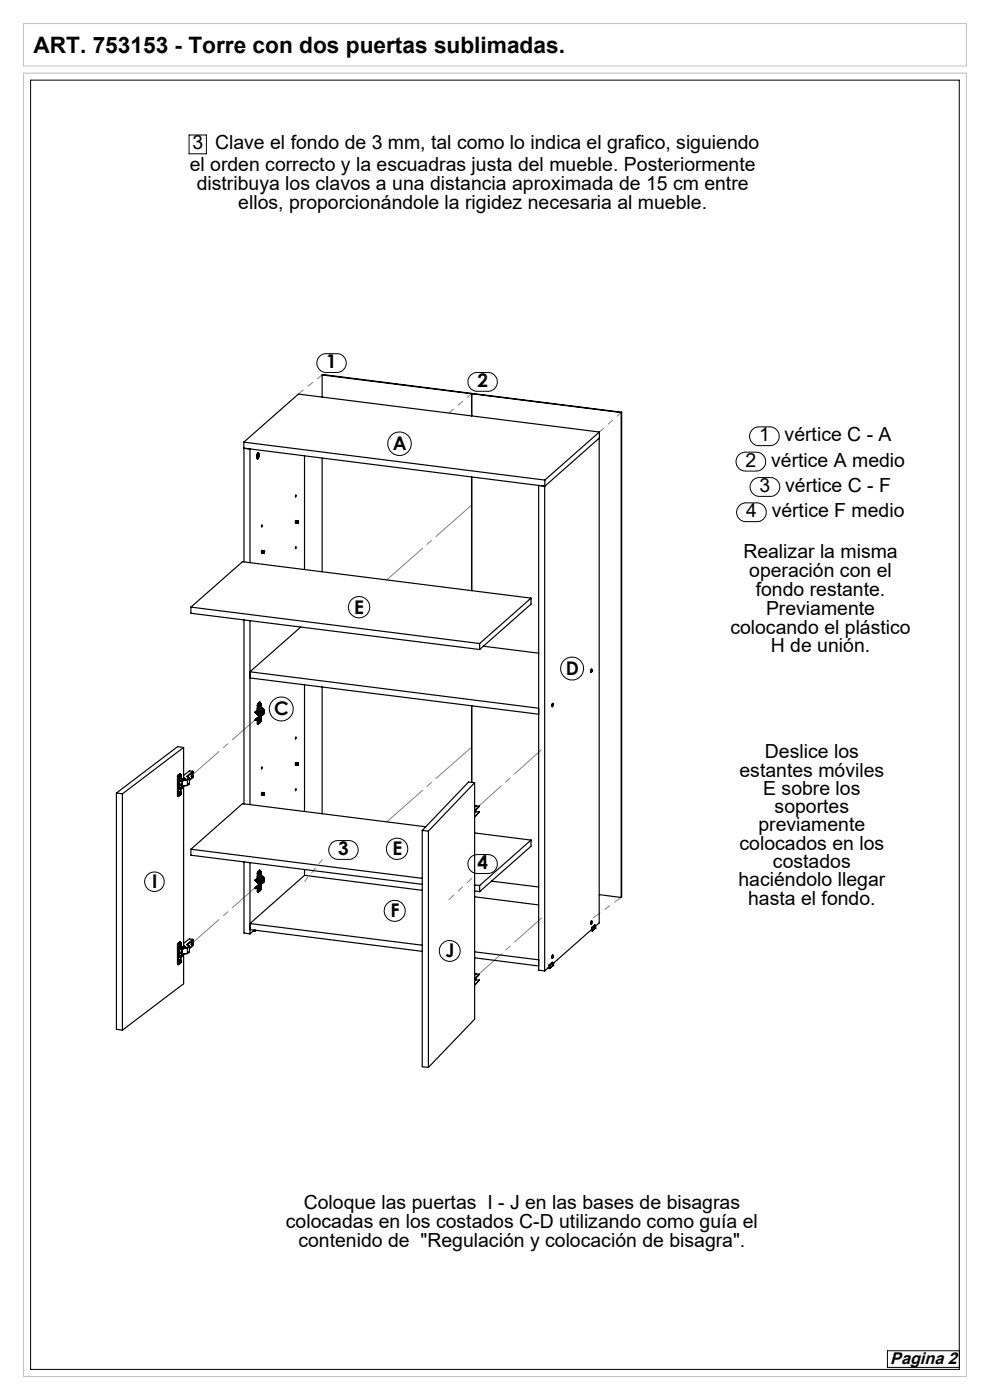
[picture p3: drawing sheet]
<svg xmlns="http://www.w3.org/2000/svg" width="210mm" height="297mm" viewBox="0 0 210 297" stroke-linecap="round" stroke-linejoin="round" font-family="sans-serif">
<g fill="none" stroke="#000" stroke-width=".21">
<path d="M6.5 17h197v273.5h-197zM40.1 28.6h3.7v4h-3.7zM67.8 75.6a1.79 1.79 0 0 1 1.4-.6h2.2a1.99 1.99 0 0 1 2.1 2 1.99 1.99 0 0 1-2.1 2h-2.2a2 2 0 0 1-1.8-1.2 2 2 0 0 1 .4-2.2zM99.8 79.6a1.92 1.92 0 0 1 1.4-.6h2.3a1.99 1.99 0 0 1 2 2 1.99 1.99 0 0 1-2 2h-2.3a2 2 0 0 1-1.8-1.2 2 2 0 0 1 .4-2.2zM156.7 96.6l.5-.4 .9-.3h2.3a2.01 2.01 0 0 1 2 2 2.01 2.01 0 0 1-2 2h-2.3a2.03 2.03 0 0 1-1.8-1.2 2.03 2.03 0 0 1 .4-2.1zM159.7 91l1.1-.4h2.5a1.99 1.99 0 0 1 2 1.9 1.99 1.99 0 0 1-2 2h-2.3a1.99 1.99 0 0 1-1.9-1.3 1.99 1.99 0 0 1 .6-2.2zM157 107.2l1-.5h2.5a1.99 1.99 0 0 1 2 2 1.99 1.99 0 0 1-2 2h-2.2a1.99 1.99 0 0 1-1.9-1.3 1.99 1.99 0 0 1 .6-2.2zM159.8 101.8l1.1-.5h2.5a1.99 1.99 0 0 1 2 2 1.99 1.99 0 0 1-2 2h-2.3a2.01 2.01 0 0 1-1.9-1.3 2.01 2.01 0 0 1 .6-2.2zM70.4 178.8l1.1-.5h2.5a1.99 1.99 0 0 1 2 2 1.99 1.99 0 0 1-2 2h-2.3a2.01 2.01 0 0 1-1.9-1.3 2.01 2.01 0 0 1 .6-2.2zM99.8 181.9l1.1-.6h2.6a2.01 2.01 0 0 1 2 2 2.01 2.01 0 0 1-2 2h-2.3a2 2 0 0 1-1.8-1.2 2 2 0 0 1 .4-2.2zM188.2 286.6h15.3v3.5h-15.3z"/>
<circle cx="84.7" cy="94.1" r="2.49"/>
<circle cx="76.2" cy="128.8" r="2.26"/>
<circle cx="59.7" cy="150.4" r="2.54"/>
<circle cx="121.4" cy="141.8" r="2.44"/>
<circle cx="32.8" cy="187.1" r="2.07"/>
<circle cx="83.7" cy="193.2" r="2.22"/>
<circle cx="84.2" cy="180.1" r="2.26"/>
<circle cx="95.4" cy="201.7" r="2.22"/>
</g>
<path d="M5 15.5h200v276.5h-200zM5 5h200v9h-200z" fill="none" stroke="#c0c0c0" stroke-width=".21"/>
<path d="M95.2 87.6l4.9-4.1" fill="none" stroke="#808080" stroke-width=".21" stroke-dasharray="15.2 1.3 1.3 1.3" stroke-dashoffset="14"/>
<path d="M127.2 91.6l4.6-4.1" fill="none" stroke="#808080" stroke-width=".21" stroke-dasharray="15.2 1.3 1.3 1.3" stroke-dashoffset="14.1"/>
<path d="M63.3 83.6l5-4.1M100.1 186.4l-4.9 4.4" fill="none" stroke="#808080" stroke-width=".21" stroke-dasharray="15.2 1.3 1.3 1.3" stroke-dashoffset="13.9"/>
<path d="M64.6 187l3.7-4.6" fill="none" stroke="#808080" stroke-width=".21" stroke-dasharray="15.2 1.3 1.3 1.3" stroke-dashoffset="14.2"/>
<path d="M125.8 194.7l6-4.3" fill="none" stroke="#808080" stroke-width=".21" stroke-dasharray="15.2 1.3 1.3 1.3" stroke-dashoffset="13.5"/>
<path d="M82.1 123l18-15.9M82.1 174.3l18-15.8" fill="none" stroke="#808080" stroke-width=".21" stroke-dasharray="15.2 1.3 1.3 1.3" stroke-dashoffset="5.1"/>
<path d="M55.1 151.8l-14.5 12.7M40.6 200.2l14.5-12.7" fill="none" stroke="#808080" stroke-width=".21" stroke-dasharray="15.2 1.3 1.3 1.3" stroke-dashoffset="7.5"/>
<path d="M100.6 171.8l14.2-12.7M114.9 194.7l-14.3 12.8" fill="none" stroke="#808080" stroke-width=".21" stroke-dasharray="15.2 1.3 1.3 1.3" stroke-dashoffset="7.6"/>
<g fill="none" stroke="#000" stroke-width=".25">
<path d="M68.3 79.5l31.7 4M68.3 79.5v4.7M68.3 79.5l.1-.1 31.7 4.1M51.7 93.8l63.9 8M54.6 96.8h.1M54.7 96.8v.1M54.7 96.2v.1M54.7 96.6h.1M54.7 96.9h.1M54.7 96a.91 .91 0 0 1-.1 1.3l-.1-.6zM54.7 96.7v.2M54.7 96.1l-.1 .3z"/>
<path d="M54.7 96.3h-.1M54.7 96.3h.1M54.8 96.7l-.1-.3v.4M54.8 96.7h-.1M54.8 96.7v-.1l-.1 .1M64.6 96.7v24.1M68.3 97.2v24.1M100 83.5l31.8 4M100 83.5v4.7M100.1 83.5h-.1M100.1 83.5l31.8 4M127.1 93v102.8l-.8 .7"/>
<path d="M127.1 91.6l-63.8-8-11.6 10.2M127.1 91.6l-11.5 10.2M127.1 91.6v1.3l-11.5 10.2-63.9-8v-1.3M131.8 87.5v102.9M131.9 87.5h-.1M131.9 87.5l-.1 102.9M51.8 119.2v-24.1l1.2 .1v24.2M55.5 111.3v.5zM55.7 116.8l-.1 .5h.4M55.7 116.8l-.2 .1v.4h.1M55.7 116.8l.3 .1M55.7 116.8l-.2 .2 .1 .3"/>
<path d="M56 117v.3zM56.1 117.3h-.1M56.1 116.9l-.2 .3 .1 .1M62.7 116v.4zM62.7 105v.4zM62.9 110.4l-.2 .2v.3l.1 .1M62.9 110.5l-.2 .2 .1 .2M63.2 110.6v.3zM63.3 110.6l-.2 .2 .2 .1M63.3 110.5l-.5 .1v.3l.4 .1M63.3 110.6h.1M100 101.2v24.1"/>
<path d="M115.5 103.1l-1.2-.1v102.8l1.2 .2M115.6 101.8l-.1 104.2M40.5 128.8l61.2 7.7M40.5 128.8v1.3l61.2 7.7M51.8 131.5v39.1M53 131.7v39M63.8 133l-10.8 9.5 61.3 7.7M101.7 136.5v1.3M102.5 137.1l11.8 1.5M112.6 126.9l-61.2-7.7-10.9 9.6M112.6 126.9l-10.9 9.6M112.6 126.9v1.3l-10.9 9.6"/>
<path d="M38.9 158.6l-12.9 9.8M38.9 158.6v6.8M38.9 158.6l-1.2-.2-13 9.8M53 143.8l61.3 7.7M54.1 151.1l.3 .3M54.1 151.1h.1M54.1 152.8v.1M54.1 152.8l.1 .1M54.2 152.8h-.1M54.2 151.2l.1 .1M54.2 152.6h.1M54.2 151.1v.1"/>
<path d="M54.2 152.7v.2M54.3 152.6l-.1 .1M54.3 152.6l-.1 .2M54.3 152.6h.1M54.3 151.3h.1M54.4 151.3v.1M54.4 152.6h.1M54.4 151.4l.1 .1M54.4 151.4h.1M54.4 152.5v.1M54.4 152.5h.1M54.4 152.6h-.1"/>
<path d="M54.4 152.5l-.1 .1M54.5 151.5l.3 .4M54.5 152.5h-.1M54.5 152.5h.1M54.5 150.7h.1M54.5 150.7l-.4 .4M54.5 152.5l-.1 .1M54.6 150.8l.1 .2M54.6 150.4l-.1 .3M54.6 152.5v.2M54.6 153.4l.2 .2M54.6 152.3l-.1 .2"/>
<path d="M54.6 152.5l-.2 .1M54.6 152.3l-.3 .3M54.6 150.7l-.4 .4M54.6 150.8l-.4 .4M54.6 152.5l-.4 .4M54.6 149.6h.1M54.6 150.4h.1M54.6 149.6v.8M54.6 152.7v.7M54.6 152.7h.1M54.6 153.4h.1M54.6 152.3h.1"/>
<path d="M54.6 152.5l.1 .2M54.6 152.2v.3h-.1M54.6 152.2l.2 .1M54.6 152.2h.2M54.7 150.4l-.1 .3M54.7 149.3l-.1 .3M54.7 149.6v.8M54.7 152.7v.7M54.7 151l-.4 .3M54.7 151h.1M54.7 149.3h.1M54.7 150.3l-.1 .5"/>
<path d="M54.7 151.7l.1 .1M54.7 152.3h.1M54.7 152.5h-.1M54.7 153.4l.1 .1M54.7 150.3h.2M54.7 152.5v.1M54.7 149.6v.7M54.7 151.5v.2M54.7 152.3v.2M54.7 152.6v.8M54.8 151.8l.1 .1M54.8 151v.1"/>
<path d="M54.8 151l-.4 .3M54.8 149.3l-.1 .3M54.8 149.4l-.1 .2M54.8 152.2h.1M54.8 149.4l.1 .1M54.8 152.2v.1M54.8 152.4l.1 .2M54.8 151.1l-.4 .3M54.8 151.9h.1M54.8 152.1v.1M54.8 152.1l.1 .1M54.9 153.4l-.1 .1"/>
<path d="M54.9 150.3l-.2 .7M54.9 149.5v.1M54.9 149.6h-.2M54.9 152.6h-.2M54.9 153.3l-.2 .1M54.9 153.3v.1M54.9 153.3h.1M54.9 149.6v.7M54.9 152.6v.7M54.9 150.3h.1M54.9 149.5h.1M54.9 149.6h.1"/>
<path d="M54.9 152.6h.1M54.9 152.2l-.1 .1M54.9 152.4v.2M54.9 151.9h.1M54.9 152.2h.1M54.9 150.3l-.1 .7M54.9 149.5l.1 .1M54.9 153.4h.1M55 152.3v.3M55 152h.1M55 152l-.5 .5M55 151.8v.2"/>
<path d="M55 150.3l-.2 .8M55 151.4l.1 .1M55 152.6h-.1M55 153.3h-.1M55 153.3l-.1 .1M55 149.6v.7M55 151.4h.1M55 152.6v.7M55 151.4l-.3 .3M55.1 151.8v.2M55.1 151.5h.1M55.1 152h.1"/>
<path d="M55.1 152l-.3 .1M55.1 150.2v.1M55.1 152.9h.1M55.1 149.9l.1-.4 .1 .5M55.1 151.5l.1 .1M55.1 151.7v.3M55.1 150.2h.1M55.1 149.9v.3M55.1 151.7v.2M55.1 152l-.2 .2M55.1 151.5l-.3 .3M55.1 151.7l-.2 .2"/>
<path d="M55.1 149.1l.1 .1M55.1 149l.1 .2M55.1 153.2v.1M55.1 152.6h.1M55.1 149l-.3 .3M55.1 149.1l-.3 .3M55.2 149.6l-.1 .3M55.2 152.3l-.1 .3M55.2 152.3l.2 .1-.3 .5zM55.2 150.2l-.1 .1M55.2 152l-.3 .3M55.2 149.6v.4l-.1-.2"/>
<path d="M55.2 151.6v.4M55.2 149l-.5 .3M55.2 149.6v.2M55.2 149.8h.1M55.2 149.8l-.1 .1 .2-.1M55.2 152.6l-.1 .1M55.2 152.7h.1M55.2 151.6l-.3 .3M55.2 152l-.3 .2M55.2 149.5l.2 .2-.2 .4a.39 .39 0 0 1 0-.6zM55.2 149.2h.1M55.2 152.6v.1"/>
<path d="M55.2 149.2l-.3 .3M55.2 151.3v.4zM55.3 151.2l.1 .3-.2 .3zM55.3 152.5l-.1-.2v.4M55.3 152.5l-.1 .1M55.3 152.5l-.2 .1M55.3 150l-.1 .4-.1-.2M55.3 152.7l-.1 .4-.1-.2M55.3 152.7l-.1-.4-.1 .6M55.3 150h.1M55.3 152.7h.1M55.4 150v.3l.2 .1"/>
<path d="M55.4 153.1l-.6 .5-.1-.2M55.4 149.3l-.1-.1-.4 .3M55.4 149.3v.7M55.4 152.3h.1M55.4 152.3v.7M55.4 149.3l-.4 .3M55.4 153l-.4 .3M55.4 150l.1 .3M55.4 153v.1M55.4 150h.1M55.4 150.1l.1 .1M55.4 151.9v.4"/>
<path d="M55.4 150v.1M55.4 150.1h.1M55.5 151.9l-.1 .4M55.5 150.3l.1 .1M55.5 150.2v.1M55.5 150.2h.1M55.5 150.8h.1M55.5 150.8l-.8 .7M55.5 150.8v1M55.5 151.8l-.8 .7M55.6 151.7l-.1 .1M55.6 150.2l.1 .1"/>
<path d="M55.6 151.7l-.9 .8M55.6 150.8v.9M55.6 150.8v.1M55.6 151.7h.1M55.6 150.2l-.1 .1M55.6 150.9h.1M55.6 150.9v.8M55.7 150.4h.1M55.7 150.3l-.1 .1M55.7 150.3v.1M55.7 150.4l-1.3 1M55.7 150.4l-1.2 1.1"/>
<path d="M55.7 150.4h.2M55.7 151.6l-.1 .1M55.7 151.6l.3-.2-.3 .3M55.7 150.9v.7M55.8 151v.3M55.8 150.9l.2 .2-.2 .3zM55.9 150.4l-1.2 1.1M55.9 150.4h.1M55.9 150.5h.1M55.9 150.5l-.4 .3M55.9 150.6l-.3 .2M55.9 150.6h.1"/>
<path d="M56 150.6l-.3 .3M56 150.6l-.4 .3M56 150.7v.7M62.8 156.3l-.1 .5zM64.6 145.3v26.9M68.3 145.7v26.9M100 149.7v16.3M117.2 149.3l.1-.1v.4l-.2 .3zM117.2 149.6h.1M117.2 149.4v.3zM125.4 142.3h.1M125.4 142.2h.1"/>
<path d="M125.4 142l.2 .4-.2 .3-.1-.5zM125.5 142.2l-.1 .2 .1-.1M125.5 142.2v.1M24.7 168.2l1.3 .2M24.7 168.2v50.2l1.3 .1M26 168.4v50.1M37.6 168.8l.2 .2M37.6 164.7v4.1M37.6 164.7h.1M37.6 168.8h.1M37.7 164.5l-.1 .2M37.7 164.5h.1"/>
<path d="M37.7 168.8h.2M37.7 168.8l.1 .2M37.7 164.7v4.1M37.8 164.5l-.1 .2M37.8 164.5l.1 .1M37.9 168.9l-.1 .1M37.9 164.7h-.2M37.9 168.8h.1M37.9 164.7v4.1M37.9 164.6v.1M37.9 168.9h.1M38 166.5l.1 .9"/>
<path d="M38 167l.4 .1M38 166.3l.7 .1M38 166.5l.5 .1M38 166.5h.6M38.1 165h.1M38.1 168.2l.1 .2M38.1 164.7v.3M38.1 165.7l-.1 .8M38.1 168v.3M38.1 165.7l-.1 .8 .1 .9M38.1 168l.2 .1-.2 .3zM38.1 164.7l.2 .1-.2 .4z"/>
<path d="M38.1 165.7h.1M38.1 164.6l.2 .2-.2 .5zM38.1 167.8l.2 .3-.2 .5-.1-.4zM38.1 164.2h.1M38.1 164.2l-.4 .3M38.1 165l.1 .1M38.1 168v.2M38.1 164.9v.1M38.1 168v.1M38.1 164.8h.1M38.2 165.1h.1M38.2 168.4h.1"/>
<path d="M38.2 165.7l.3 .1zM38.2 164.8l-.1-.1v.2M38.2 165v.1M38.2 168.2v.2M38.2 164.8v.1M38.2 168.2h-.1M38.2 164.2l.1 .1M38.2 164.2l-.4 .3M38.2 164.2l.1 .2M38.2 164.9h.1M38.2 168.2h.1M38.2 164.9v.1"/>
<path d="M38.2 164.2h.1M38.3 168.7l-.4 .2M38.3 164.3v.1M38.3 168.6v.1M38.3 168.6l-.4 .3M38.3 164.3l-.4 .3M38.3 167.4l.5-.6-.5 .7M38.3 168.4v.3M38.3 167.4v1.2M38.3 165.4h.1M38.3 167.4h.1M38.3 165.4l.3-.2 .2 .2"/>
<path d="M38.3 164.4h.1M38.3 164.4v1M38.4 167.1l.1 .1M38.4 167.1l-.3 .2M38.4 165.6l.1 .2M38.5 165.4l-.4 .3M38.5 165.1l-.2 .1M38.5 165.1h.1M38.5 165.4l.1 .3M38.5 167.2l-.4 .2M38.5 165.1l.3 .3M38.5 165.8h.1"/>
<path d="M38.5 166.6l.1 .1M38.5 166.6l-.1 .5M38.6 166.5l-.1 .1M38.6 166.5l.1 .1M38.6 165.7h.1M38.6 165.7l-.1 .1M38.6 166.7l-.1 .5M38.7 166.6l-.1 .1M38.7 166.6h.1M38.7 165.7h.1M38.7 165.7l-.1 .1M38.7 166.5h-.1"/>
<path d="M38.9 164.9l.5 .3-.6 .2M38.9 165l.4 .2M38.9 166.8v34.2M39.6 164.7l.5 .4M39.7 165.3l.1 .1M39.7 165.3l-1 .2M39.8 166.6l-1.1 .2M39.8 165.4l-1.1 .2v1.1l1.1-.1M39.8 165.4v1.2M40.1 165.1h.1M40.1 165.1l-.4 .2M40.2 166.3l-.5 .3"/>
<path d="M40.2 165.1l-.4 .3M40.2 165.1v1.2M40.2 166.3l-.4 .3M40.9 163.6l.1 .1M40.9 163.6l-.7-.1-1.3 1M40.9 163.6l-1.3 1.1M40.9 164.9l-.7 .7M41 163.7v.4l-.4 .4v.2M41 164.8l-.1 .1M41 164.5v.3M41 164.5l-.4 .2M41 163.7l-1.2 1.1"/>
<path d="M41 164.8l-.8 .7M55.6 162.7l-.1 .4zM55.6 168.6l.4 .1M55.7 168.2l-.1 .4M55.7 168.1l-.2 .2v.3l.1 .1M55.7 168.2h.3M55.7 168.2l-.2 .2 .1 .2M56 168.3l.1 .3zM56.1 168.6l-.1 .1M56.1 168.3l-.2 .2 .1 .2M62.7 167.3v.4zM62.9 161.8l-.1 .4 .4 .1"/>
<path d="M62.9 161.8l-.2 .1v.4h.1M62.9 161.8l.4 .1M62.9 161.8l-.2 .2 .1 .3M63.2 162l.1 .3zM63.3 161.9l-.2 .3 .2 .1M63.3 161.9h.1M89.6 176.2v50.1l1.3 .1M89.6 176.2l1.3 .1M90.3 175.4l-38.9-4.9-10.9 9.7M90.9 176.3v50.1M100.7 171.2l.3-.2zM100.7 176.7l11.9 1.5"/>
<path d="M100.7 166l-1.3-.1-9.8 10.3M100.7 166l-9.8 10.3M100.7 166v50.2l-9.8 10.2M100.9 172.2h.1M100.9 171.8v.4M100.9 172.2l-.2 .2M101 171h.7M101 172.2l.7 .1M101 172.2l-.3 .3M101.7 171l-1 1M101.7 172.3l-1 1M101.7 171l-1 1.1"/>
<path d="M101.7 172.3l-1 1.1M112.6 178.2v1.3l-10.9 9.7M112.6 178.2l-10.9 9.7M38.3 200h.1M38.3 200l-.1-.2-.4 .4M38.3 200l-.4 .3M38.3 200l-.2-.2-.4 .4M38.3 200v1.1M40.5 180.2v1.2l49.1 6.2M40.5 180.2l49.1 6.1M40.9 199.3l.1 .1M40.9 199.3l-.7-.1-1.3 .9"/>
<path d="M40.9 199.3l-1.3 1.1M41 199.4v.4l-.4 .3v.3M41 199.4l-1.2 1M51.8 182.8v15.1l1.2 .2M53 183v15.1M53 197.2l36.6 4.6M53.8 197.5h.4M53.8 197.4l.3 .1M53.9 197.3l-.9 .8M54.1 197.5l.2-.1-.1 .1M54.1 186.7l.3 .3M54.1 197.5h.1"/>
<path d="M54.1 188.5h.1M54.1 197.3v.2M54.1 186.7h.1M54.2 197.5h.1M54.2 188.4l-.1 .1M54.2 188.3h.1M54.2 186.8l.1 .1M54.2 186.7v.1M54.2 188.4v.1M54.2 197.3v.2M54.3 188.3l-.1 .1M54.3 188.3l-.2 .2"/>
<path d="M54.3 188.2l-.1 .1M54.3 188.3h.1M54.3 186.9h.1M54.3 188.2v.1M54.4 186.9v.1M54.4 188.3h.1M54.4 187.1l.5 .5M54.4 188.2v.1M54.4 187v.1M54.4 188.1h.1M54.4 187.1h.1M54.4 188.2l-.1 .1"/>
<path d="M54.4 188.1l-.1 .1M54.5 188.2h-.1M54.5 188.1l-.1 .1M54.5 188.1h-.1M54.5 188.1h.1M54.5 187.1h.1M54.5 186.4h.1M54.5 186.4l-.4 .3M54.6 186.5l.1 .1M54.6 186l-.1 .4M54.6 188.2v.1M54.6 189.1l.2 .2"/>
<path d="M54.6 188.2l-.2 .1M54.6 188l-.3 .2M54.6 185.3v.7M54.6 188.3v.8M54.6 186.4l-.4 .3M54.6 186.5l-.4 .3M54.6 188.2l-.4 .3M54.6 185.3h.1M54.6 186h.1M54.6 188.3h.1M54.6 189.1h.1M54.6 187.9v.1"/>
<path d="M54.6 187.1l.1 .1M54.6 188.2l.1 .1M54.6 188l-.1 .1M54.6 187.9l-.1 .2M54.7 186l-.1 .4M54.7 185l-.1 .3M54.7 185.3v.7M54.7 188.3v.8M54.7 186.6l-.4 .3M54.7 186.6h.1M54.7 185h.1M54.7 186l-.1 .5"/>
<path d="M54.7 187.4h.1M54.7 188h.1M54.7 188.1l-.1 .1M54.7 189l.1 .1M54.7 186h.2M54.7 185.2h.2M54.7 189h.2M54.7 188.2v.1M54.7 185.2v.8M54.7 187.2v.2M54.7 188v.1M54.7 188.3v.7"/>
<path d="M54.8 186.6v.1M54.8 187.4h.1M54.8 186.6l-.4 .3M54.8 185l-.1 .3M54.8 185.1l-.1 .1M54.8 187.4l.1 .1M54.8 187.9h.1M54.8 185.1l.1 .1M54.8 187.9h-.2v.2M54.8 188.1l.1 .2M54.8 187.8v.1M54.8 186.7l-.4 .3"/>
<path d="M54.8 187.8h.1M54.9 189.1h-.1M54.9 186l-.2 .6M54.9 185.2h.1M54.9 188.3h-.2M54.9 189v.1M54.9 189.1h.1M54.9 185.2v.8M54.9 188.3v.7M54.9 186h.1M54.9 188.3h.1M54.9 189h.1"/>
<path d="M54.9 187.9h-.1M54.9 188v.3M54.9 187.5v.1M54.9 187.8v.1M54.9 186l-.1 .6M54.9 185.2l.1 .1M55 187.9v.4M55 187.6h.1M55 187.5v.1M55 187.6l-.3 .4M55 185.9l-.2 .8M55 187.1h.1"/>
<path d="M55 185.9l-.1 .1M55 188.3h-.1M55 188.9l-.1 .1M55 188.9l-.1 .2M55 184.6h.2M55 185.3v.6M55 188.3v.6M55 187.1l-.3 .3M55 184.6h.1M55 184.6l-.3 .4M55.1 187.4v.2M55.1 187.1h.1"/>
<path d="M55.1 187.1l-.3 .3M55.1 187.6h.1M55.1 187.6l-.3 .2M55.1 185.8v.1l.1-.1M55.1 188.6v.1l.1-.1M55.1 185.6l.1-.4 .1 .4M55.1 187.1l.1 .2M55.1 188.3l.1-.4 .1 .5M55.1 185.8h.1M55.1 185.6v.2M55.1 187.4v.1M55.1 188.3v.3"/>
<path d="M55.1 187.6l-.2 .2M55.1 187.4l-.2 .2M55.1 184.6l.1 .3M55.1 188.9h.1M55.1 184.8l.1 .1M55.1 184.6l-.3 .4M55.1 184.8l-.3 .3M55.2 185.2l-.1 .4M55.2 184.8v.1M55.2 188l-.1 .3M55.2 187.6h.1M55.2 187.2v.4"/>
<path d="M55.2 187.6l-.3 .3M55.2 185.5l-.1 .1M55.2 185.5h.1M55.2 185.4h.1M55.2 185.7h.1M55.2 188.3h-.1M55.2 188.2h.1M55.2 188.4h.1M55.2 187.3l-.3 .2M55.2 184.9h.1M55.2 185.2v.5zM55.2 188.2v-.2v.4"/>
<path d="M55.2 188.2v.2M55.2 188.2l-.1 .1M55.2 184.9l-.3 .3M55.2 186.9v.5zM55.2 185.1l.2 .2-.3 .5v-.3zM55.2 187.9l.2 .2-.3 .5v-.4zM55.3 186.9l.1 .3-.2 .3zM55.3 184.9l.1 .1M55.3 185.5h-.2M55.3 188.2h-.2M55.3 188.2h-.1M55.3 184.9l-.4 .3"/>
<path d="M55.3 188.4h.1M55.3 185.6h.1M55.3 185.6l-.1 .5-.1-.3M55.3 188.4l-.1 .4-.1-.2M55.4 185.7v.3l.2 .1M55.4 188.7l-.6 .6-.1-.2M55.4 188.7h.1M55.4 188h.1M55.4 188v.7M55.4 185.7h.1M55.4 185l-.4 .3M55.4 188.7l-.4 .2"/>
<path d="M55.4 185.7l.1 .2M55.4 185h.1M55.4 185v.7M55.4 185.6h.1M55.4 185.8h.1M55.4 187.5v.5M55.4 185.6v.2M55.4 185.6v.1M55.5 187.5l-.1 .5M55.5 185.9l.1 .2M55.5 185.8v.1M55.5 185.8l.1 .1"/>
<path d="M55.5 186.5h.1M55.5 186.5v.9M55.5 186.5l-.8 .7M55.5 187.4l-.8 .7M55.6 187.4h-.1M55.6 185.9l.1 .1M55.6 187.4l-.9 .8M55.6 186.5v.9M55.6 186.5h.1M55.6 187.4h.1M55.6 185.9h-.1M55.6 186.5l.1 .1"/>
<path d="M55.7 186h.1M55.7 186l-.1 .1M55.7 186l-1.3 1.1M55.7 186.1l-1.2 1M55.7 186.1h.2M55.7 187.3l-.1 .1M55.7 186.6v.7M55.8 186.6v.4v-.3M55.8 186.6l.2 .1-.2 .4zM55.9 186.1h.1M55.9 186.2h.1M55.9 186.1l-1.3 1"/>
<path d="M55.9 186.2l-.4 .3M55.9 186.1v.1M56 186.2v.2M56 186.2l-.4 .3M56 187.1l-.3 .2M56 187.1l-.3 .3M56 186.4l-.3 .2M56 186.3v.8M64.6 185.7l25 3.2M64.6 185.7l-11.6 10.2 36.6 4.6M64.6 184.5v1.2M100.7 187.7l1 .2"/>
<path d="M100.7 189l1 .2M100.7 190.2l13.6 1.8M101.7 187.9v1.3M104.2 186.9l10.1 1.3M125.3 197.4h.3M125.4 195.7l.1 .1M125.4 195.6h.1M125.4 195.4l.2 .4-.2 .3-.1-.5zM125.5 196.8l.1 .2M125.5 195.6l-.1 .2h.1M125.5 195.6v.2M125.5 196.8v.4l-8.2 7.2"/>
<path d="M125.5 196.7l.2 .3M125.5 196.7v.1M125.6 197h.1M125.6 197.4h.1M125.6 197v.4M125.7 197.4h.1M125.7 197v.4M126.1 196.2l.2 .2M126.1 196.2l-.6 .5M126.3 196.9h.1M126.3 196.4h.1M126.3 196.9l-.6 .5"/>
<path d="M126.3 196.4v.5M126.3 196.4l-.6 .6M127.1 189.8l4.7 .6M37.6 204.5l.2 .1-.1-.1M37.6 200.4h.1M37.6 204.5h.1M37.6 200.4v4.1M37.7 200.2l-.1 .2M37.7 200.2h.1M37.7 200.4h.2M37.7 204.5h.2M37.7 200.4v4.1"/>
<path d="M37.8 204.6h.1M37.8 200.2l-.1 .2M37.8 200.2l.1 .1M37.9 204.5h.1M37.9 200.4v4.1M37.9 200.3v.1M37.9 204.5v.1M38 202.7h.4M38 201.9l.7 .1M38 202.2l.5 .1M38 202.1l.6 .1M38.1 203.9h.1"/>
<path d="M38.1 200.4v.3M38.1 201.4l-.1 .6 .1 1.1M38.1 203.7v.2M38.1 201.4l-.1 .7 .1 1M38.1 203.6l.2 .2-.2 .3zM38.1 201.4h.1M38.1 203.5l.2 .3-.2 .4zM38.1 200.3l.2 .2-.2 .4zM38.1 200.4v.2M38.1 200.6l.1 .2M38.1 203.6v.3M38.1 203.9l.1 .1"/>
<path d="M38.1 200.4l.1 .1M38.1 203.6l.1 .2M38.1 203.8h.1M38.1 200.6v.1M38.1 200.5h.1M38.2 200.3l.1 .2-.2 .3zM38.2 204h.1M38.2 200.8h.1M38.2 201.4h.3M38.2 200.6l-.1 .1M38.2 200.6v.2M38.2 203.9v.1"/>
<path d="M38.2 200.5v.1M38.2 203.8h.1M38.2 200.6h.1M38.2 203.8v.1M38.3 204.3h.1M38.3 204.3l-.4 .3M38.3 204.3l-.4 .2M38.3 204.1v.2M38.3 201v.1M38.5 200.8h.1M38.3 204.1h.1M38.3 203.1v1"/>
<path d="M38.4 202.7l.1 .1M38.4 202.7l-.3 .2M38.4 201.2l.1 .2M38.4 201.2l-.3 .2M38.5 201.1l-.1 .1M38.5 201.1l.1 .3M38.5 201.1l-.4 .3M38.5 202.8l-.4 .3M38.5 200.8l.3 .3-.2-.2-.3 .2M38.5 201.4h.1M38.5 202.3h.1M38.5 200.8l-.2 .1"/>
<path d="M38.5 202.3l-.1 .4M38.6 202.2v.1M38.6 202.2l-.1 .1M38.6 201.4h.1M38.6 201.4h-.1M38.6 202.3l-.1 .5M38.7 201.4h.1M38.7 201.4h-.1M38.7 202.1l-.1 .1M38.8 202.4l-.5 .7zM38.9 200.6l.5 .3M38.9 200.6l.4 .3"/>
<path d="M38.9 202.4v6.3l-12.9 9.8M39.4 200.9l-.6 .2M39.6 200.4l.5 .3M39.7 201l.1 .1M39.7 201l-1 .2M39.8 202.2l-1.1 .2M39.8 201.1v1.1M39.8 201.1l-1.1 .2v1.1l1.1-.2M40.1 200.7l.1 .1M40.1 200.7l-.4 .3M40.2 201.9l-.5 .4M40.2 201.2l.8-.7z"/>
<path d="M40.2 200.8v1.1M40.2 200.8l-.4 .3M40.2 201.9l-.4 .3M41 200.1l-.4 .3M41 200.1v.4M100.7 201.9l13.6 1.7M100.7 203.2l13.6 1.7M100.9 207.8l.1 .1M100.9 207.5v.3M100.9 207.8l-.2 .2M101 206.6l-.3 .2M101 206.6l.7 .1"/>
<path d="M101 207.9h.7M101 206.6l-.3 .3M101 207.9l-.3 .2M101.7 206.7h.1M101.7 207.9l-1 1.1M101.7 206.7l-1 1M101.7 207.9l-1 1M116.5 204.7l.1 .2M116.5 204.7v.4l-1 .9M116.5 204.7l.2 .2M116.5 204.7h.1M116.6 205.4h.1"/>
<path d="M116.6 204.9h.1M116.6 204.9v.5M116.7 205.3h-.4l.3 .1M116.7 205.3v.1M116.7 204.9v.4M117.1 204.1l.2 .2M117.1 204.1l-.6 .6M117.2 203h.1M117.2 202.8h.1M117.2 202.6l.1 .4-.1 .3-.1-.4zM117.3 202.8l-.1 .3 .1-.1M117.3 202.8v.2"/>
<path d="M117.3 204.8v.1M117.3 204.3h.1M117.3 204.8h.1M117.3 204.9l-.6 .5M117.3 204.3v.6M117.3 204.3l-.6 .6M117.3 204.8l-.6 .5"/>
</g>
<text font-size="4.8" x="7.1" y="11.3">ART. 753153 - Torre con dos puertas sublimadas.</text>
<g font-size="4.1">
<text x="40.8" y="31.7">3</text>
<text x="45.6" y="31.7">Clave el fondo de 3 mm, tal como lo indica el grafico, siguiendo</text>
<text x="40.2" y="36.4">el orden correcto y la escuadras justa del mueble. Posteriormente</text>
<text x="41.7" y="40.4">distribuya los clavos a una distancia aproximada de 15 cm entre</text>
<text x="50.5" y="44.4">ellos, proporcionándole la rigidez necesaria al mueble.</text>
<text x="161" y="93.6">1</text>
<text x="166.4" y="93.6">vértice C - A</text>
<text x="158.1" y="99">2</text>
<text x="163.6" y="99">vértice A medio</text>
<text x="161.1" y="104.3">3</text>
<text x="166.6" y="104.3">vértice C - F</text>
<text x="158.3" y="109.7">4</text>
<text x="163.7" y="109.7">vértice F medio</text>
<text x="157.7" y="118.4">Realizar la misma</text>
<text x="158.9" y="122.4">operación con el</text>
<text x="160.3" y="126.4">fondo restante.</text>
<text x="162.5" y="130.4">Previamente</text>
<text x="154.9" y="134.4">colocando el plástico</text>
<text x="163.5" y="138.4">H de unión.</text>
<text x="162.3" y="160.9">Deslice los</text>
<text x="156.9" y="164.8">estantes móviles</text>
<text x="161.9" y="168.6">E sobre los</text>
<text x="164.3" y="172.5">soportes</text>
<text x="160.9" y="176.4">previamente</text>
<text x="156.9" y="180.3">colocados en los</text>
<text x="164" y="184.1">costados</text>
<text x="156.6" y="188">haciéndolo llegar</text>
<text x="158.7" y="191.9">hasta el fondo.</text>
<text x="64.4" y="256.5">Coloque las puertas I - J en las bases de bisagras</text>
<text x="60.6" y="260.5">colocadas en los costados C-D utilizando como guía el</text>
<text x="63.3" y="264.5">contenido de &quot;Regulación y colocación de bisagra&quot;.</text>
</g>
<g font-size="4">
<text x="69.2" y="78.1">1</text>
<text x="101.3" y="82.1">2</text>
<text x="83.3" y="95.5">A</text>
<text x="75.2" y="130.2">E</text>
<text x="120" y="143.2">D</text>
<text x="58.1" y="151.8">C</text>
<text x="71.8" y="181.4">3</text>
<text x="83.2" y="181.4">E</text>
<text x="101.3" y="184.4">4</text>
<text x="32.3" y="188.4">I</text>
<text x="82.8" y="194.6">F</text>
<text x="94.5" y="203.1">J</text>
</g>
<text font-size="3.6" x="188.8" y="289.3">Pagina 2</text>
</svg>
